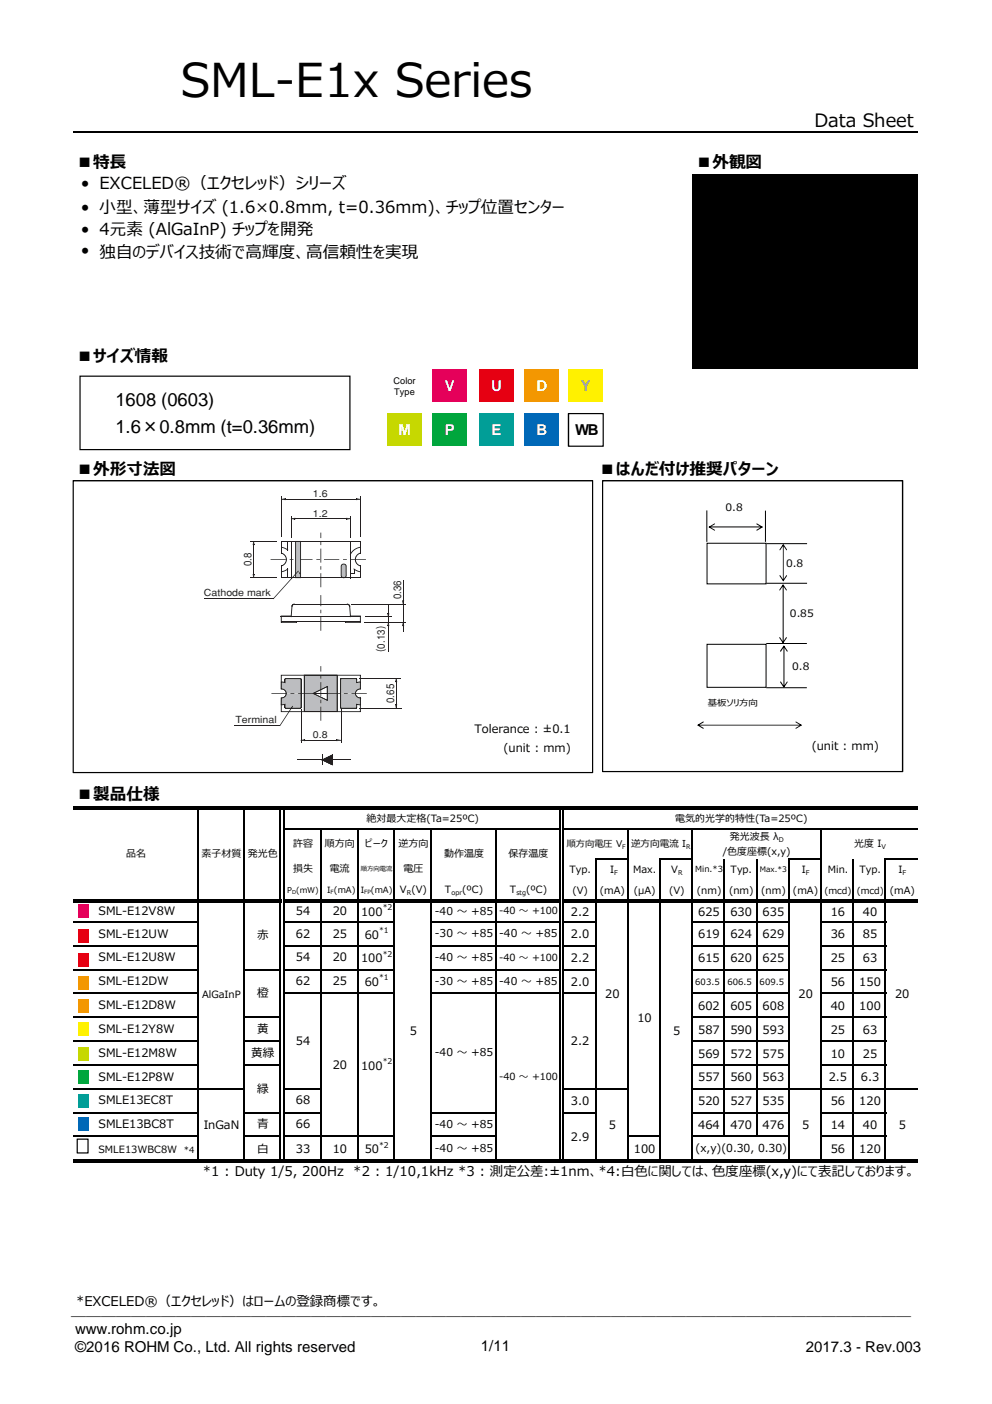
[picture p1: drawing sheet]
<svg xmlns="http://www.w3.org/2000/svg" width="210mm" height="297mm" viewBox="0 0 210 297" stroke-linecap="round" stroke-linejoin="round" font-family="sans-serif">
<path d="M146.5 37h47.7v41h-47.7zM15.5 170.6h178.7v.7h-178.7zM15.5 190.2h44v.7h-44zM59.9 190.2h58.8v.7h-58.8zM119 190.2h75.2v.7h-75.2zM15.5 245.3h178.7v.7h-178.7z" fill="#000"/>
<g fill="none" stroke="#000" stroke-width=".34">
<path d="M15.5 27.9h178.7M41.8 171.3v18.9M51.6 171.3v18.9M59.4 171.3v18.9M60.1 171.3v18.9M60.2 175.5h58.5M67.9 175.6v14.6M75.6 175.6v14.6M83.4 175.6v14.6M91.2 175.6v14.6M104.9 175.6v14.6M118.5 171.3v18.9"/>
<path d="M119.2 171.3v18.9M119.4 175.5h74.8M132.8 175.6v14.6M146.5 175.6v14.6M173.7 175.6v14.6M15.5 195.1h26.5M41.8 190.9v54.4M51.6 190.9v54.4M59.4 190.9v54.4M60.1 190.9v54.4M60.2 195.1h23.4M67.9 190.9v54.4"/>
<path d="M75.6 190.9v54.4M83.4 190.9v54.4M91.2 190.9v54.4M91.4 195.1h27.3M104.9 190.9v54.4M118.5 190.9v54.4M119.2 190.9v54.4M119.4 195.1h6.8M126 181.6v8.6M126 190.9v54.4M126.2 181.7h6.8M132.8 190.9v54.4"/>
<path d="M139.7 181.6v8.6M139.7 190.9v54.4M139.8 181.7h6.8M146.5 190.9v54.4M146.6 195.1h20.5M153.3 181.7v8.5M153.3 190.9v49.7M160.1 181.7v8.5M160.1 190.9v49.7M166.9 181.6v8.6M166.9 190.9v54.4M167.1 181.7h6.8"/>
<path d="M173.7 190.9v54.4M173.9 195.1h13.6M180.6 181.7v8.5M180.6 190.9v54.4M187.4 181.6v8.6M187.4 190.9v54.4M187.5 181.7h6.7M15.5 200.1h26.5M15.5 205.1h26.5M15.5 210.2h26.5M15.5 215.2h26.5M51.7 205.1h7.8"/>
<path d="M51.7 215.2h7.8M60.2 200.1h23.4M60.2 205.1h23.4M60.2 210.2h23.4M91.4 200.1h27.3M91.4 205.1h27.3M91.4 210.2h27.3M119.4 200.1h6.8M119.4 205.1h6.8M119.4 210.2h6.8M146.6 200.1h20.5M146.6 205.1h20.5"/>
<path d="M146.6 210.2h20.5M146.6 215.2h20.5M173.9 200.1h13.6M173.9 205.1h13.6M173.9 210.2h13.6M173.9 215.2h13.6M15.5 220.3h26.5M15.5 225.3h26.5M15.5 230.3h36.2M15.5 235.4h26.5M51.7 220.3h7.8M51.7 225.3h7.8"/>
<path d="M51.7 235.4h7.8M60.2 230.3h7.8M60.2 235.4h7.8M91.4 235.4h13.6M119.4 230.3h13.6M119.4 235.4h6.8M146.6 220.3h20.5M146.6 225.3h20.5M146.6 230.3h47.6M146.6 235.4h20.5M173.9 220.3h13.6M173.9 225.3h13.6"/>
<path d="M173.9 235.4h13.6M15.5 240.4h26.5M51.7 240.4h7.8M60.2 240.4h23.4M91.4 240.4h13.6M133 240.4h6.8M146.6 240.4h20.5M173.9 240.4h13.6"/>
</g>
<path d="M16.6 191.3h2.3v2.9h-2.3z" fill-rule="evenodd" fill="#e5005a"/>
<path d="M16.6 201.7h2.3v2.9h-2.3z" fill-rule="evenodd" fill="#e94709"/>
<path d="M16.6 206.5h2.3v2.9h-2.3z" fill-rule="evenodd" fill="#f39700"/>
<path d="M16.6 226.4h2.3v2.9h-2.3z" fill-rule="evenodd" fill="#00a040"/>
<path d="M16.6 231.4h2.3v2.9h-2.3z" fill-rule="evenodd" fill="#009e96"/>
<path d="M16.4 236.3h2.3v2.9h-2.3z" fill-rule="evenodd" fill="#005bac"/>
<path d="M16.6 196.6h2.3v2.9h-2.3z" fill-rule="evenodd" fill="#e60012"/>
<path d="M16.6 221.5h2.3v2.9h-2.3z" fill-rule="evenodd" fill="#cfdb00"/>
<path d="M16.6 216.2h2.3v2.9h-2.3z" fill-rule="evenodd" fill="#fff100"/>
<path d="M16.3 241h2.3v2.9h-2.3z" fill-rule="evenodd" fill="#fff"/>
<path d="M16.2 240.9h2.5v3.1h-2.5zM16.3 241.1l.2-.1v2.9l-.2-.1h2.3l-.1 .1v-2.9l.1 .1z" fill="#000"/>
<path d="M16.6 211.3h2.3v2.9h-2.3z" fill-rule="evenodd" fill="#f39700"/>
<path d="M15.5 101.7h109.9v61.7h-109.9z" fill-rule="evenodd" fill="#fff"/>
<path d="M15.4 101.6h110.1v61.9h-110.1zM15.6 101.7v61.7l-.1-.1h109.9l-.1 .1v-61.7l.1 .2h-109.9z" fill="#000"/>
<path d="M127.5 101.7h63.5v61.5h-63.5z" fill-rule="evenodd" fill="#fff"/>
<path d="M127.4 101.6h63.7v61.7h-63.7zM127.6 101.7v61.5l-.1-.1h63.5l-.2 .1v-61.5l.2 .2h-63.5z" fill="#000"/>
<path d="M16.9 79.6h57.1v15.5h-57.1z" fill-rule="evenodd" fill="#fff"/>
<path d="M16.8 79.5h57.4v15.7h-57.4zM16.9 79.7l.2-.1v15.5l-.2-.1h57.1l-.1 .1v-15.5l.1 .1z" fill="#000"/>
<path d="M91.5 78.2h7.4v6.9h-7.4z" fill-rule="evenodd" fill="#e5005a"/>
<path d="M101.3 78.2h7.4v6.9h-7.4z" fill-rule="evenodd" fill="#e60012"/>
<path d="M111 78.2h7.3v6.9h-7.3z" fill-rule="evenodd" fill="#f39700"/>
<path d="M120.3 78.2h7.3v6.9h-7.3z" fill-rule="evenodd" fill="#fff100"/>
<path d="M81.9 87.5h7.4v6.9h-7.4z" fill-rule="evenodd" fill="#c4d700"/>
<path d="M91.5 87.5h7.4v6.9h-7.4z" fill-rule="evenodd" fill="#00a73c"/>
<path d="M101.3 87.5h7.4v6.9h-7.4z" fill-rule="evenodd" fill="#009e96"/>
<path d="M111 87.5h7.3v6.9h-7.3z" fill-rule="evenodd" fill="#0068b7"/>
<path d="M120.3 87.5h7.3v6.9h-7.3z" fill-rule="evenodd" fill="#fff"/>
<path d="M120.2 87.4h7.5v7.1h-7.5zM120.3 87.6l.1-.1v6.9l-.1-.1h7.3l-.1 .1v-6.9l.1 .1z" fill="#000"/>
<g fill="#fff">
<path d="M59.6 130.3h1.9l.3-.3 .2-2.1 .4-.2h11l.4 .2 .3 2.1 .3 .3h1.8v1.3h-3.9v-.2h-8.7v.2h-4z"/>
<path d="M59.5 142.8h16.9v2.5a1.42 1.42 0 0 0-1.1 1.4 1.42 1.42 0 0 0 1.1 1.3v2.6h-16.9v-2.5a1.08 1.08 0 0 0 1-.7 1.43 1.43 0 0 0-1-2.2z"/>
<path d="M59.5 114.5h16.8v2.5a1.34 1.34 0 0 0-1.1 1.4 1.34 1.34 0 0 0 1.1 1.3v2.5h-16.8v-2.5a1.38 1.38 0 0 0 1.1-1.3 1.38 1.38 0 0 0-1.1-1.4z"/>
</g>
<path d="M64.4 142.9h7v7.6h-7z" fill="#bcbdc0"/>
<path d="M64.4 142.9h7v7.6h-7z" fill="none" stroke="#231f20" stroke-width=".21"/>
<path d="M67.8 130.5v3h.2v-3zM67.8 129v.7h.2v-.7zM67.8 125.9v2.4h.2v-2.4z" fill="#231f20"/>
<path d="M61.7 128.2v2.4M74.1 128.2v2.4" fill="none" stroke="#231f20" stroke-width=".39"/>
<g fill="#231f20">
<path d="M59.4 130.2h2.3v.2l-2.2-.1v1.4l3.3-.1v.2h-3.4z"/>
<path d="M74 130.2h2.4v1.6h-3.4v-.2l3.3 .1v-1.4l-2.3 .1z"/>
</g>
<path d="M77.2 130.3h5.6M77.2 131.7h5.6" fill="none" stroke="#231f20" stroke-width=".21"/>
<path d="M82.1 128.8h.1v.9h-.1z" fill="#231f20"/>
<path d="M82.2 132.3v5.6" fill="none" stroke="#231f20" stroke-width=".21"/>
<g fill="#231f20">
<path d="M82.1 130.3h.1v1.4h-.1z"/>
<path d="M82 132.3h.4v.2h-.4z"/>
<path d="M82.1 131.6h.1l.2 .8-.2 .1z"/>
<path d="M82.1 131.6h.2l-.2 .9-.1-.1z"/>
</g>
<path d="M82.2 131.7l.1 .7h-.3z" fill="#231f20"/>
<path d="M64.4 156.6h7M72.2 150.1v7.1" fill="none" stroke="#231f20" stroke-width=".21"/>
<g fill="#231f20">
<path d="M71.3 156.5l.8 .1-.8 .1z"/>
<path d="M63.7 156.6l.8-.1v.2z"/>
</g>
<g fill="#231f20">
<path d="M71.2 156.4h.2v.4h-.2z"/>
<path d="M71.2 156.7l.9-.2 .1 .2-1 .1z"/>
<path d="M71.2 156.4l1 .2-.1 .1-.9-.2z"/>
<path d="M64.4 156.4h.2v.4h-.2z"/>
<path d="M63.6 156.5l1 .2-.1 .1-.9-.1z"/>
<path d="M63.6 156.6l.9-.2 .1 .1-1 .2z"/>
<path d="M62.6 131.4h.2v.4h-.2z"/>
<path d="M73 131.4h.2v.4h-.2z"/>
<path d="M59.4 147.6h.2v3l-.1-.1 16.8 .1-.1-3h.2v3.1h-17z"/>
</g>
<path d="M62.2 127.8h11.4" fill="none" stroke="#231f20" stroke-width=".21"/>
<g fill="#231f20">
<path d="M61.8 127.9l.6-.2v.2l-.2-.1-.3 .2v.4l-.2-.1z"/>
<path d="M73.4 127.7l.5 .2 .2 .4-.2 .1v-.4l-.3-.2-.2 .1z"/>
</g>
<path d="M59.4 130.5h17M59.6 131.5h16.8M74.4 127.8h11.5M77.2 131.7h8.7" fill="none" stroke="#231f20" stroke-width=".21"/>
<path d="M85.2 126.3h.2v.9h-.2z" fill="#231f20"/>
<path d="M85.3 122.8v10.8" fill="none" stroke="#231f20" stroke-width=".21"/>
<g fill="#231f20">
<path d="M85.2 127.1h.2l-.1 .7z"/>
<path d="M85.3 131.7l.1 .7h-.2z"/>
</g>
<g fill="#231f20">
<path d="M85.1 127h.4l-.2 1.2-.2-1.1h.1l.1 .7 .1-.7-.2 .1z"/>
<path d="M85.3 131.3l.2 1.2h-.3v-.2l.2 .1-.1-.7-.1 .7-.1 .1z"/>
</g>
<path d="M72.1 143.7v6" fill="none" stroke="#231f20" stroke-width=".21"/>
<g fill="#231f20">
<path d="M75.4 146l.9-.3v.1h-.3l-.5 .2-.3 .7 .3 .7 .5 .2h.3v.1l-.6-.1-.5-.5v-.6z"/>
<path d="M75.4 144.4l.9-.2v.2l-.9 .1z"/>
<path d="M75.4 148.9l.9 .1v.2l-.8-.1z"/>
<path d="M75.4 148.9h.1v.8h-.1z"/>
</g>
<path d="M72.2 149.8h3.1M72.2 143.6h3.1" fill="none" stroke="#231f20" stroke-width=".21"/>
<g fill="#231f20">
<path d="M75.4 143.7h.1v.8h-.1z"/>
<path d="M75.2 143.5l.3 .1v.2z"/>
<path d="M75.2 149.8h.2v-.2h.1v.2l-.3 .1z"/>
<path d="M72 149.6l.3 .3-.2-.1z"/>
<path d="M72.1 143.6l.3-.1v.1h-.2l-.1 .2h-.1z"/>
</g>
<path d="M63.7 143.7v6" fill="none" stroke="#231f20" stroke-width=".21"/>
<g fill="#231f20">
<path d="M59.5 145.7l.7 .2 .4 .8-.3 .7-.7 .3-.2-.1h.4l.5-.2 .3-.7-.4-.7-.4-.2h-.3z"/>
<path d="M59.4 144.2l1 .2v.1l-1-.1z"/>
<path d="M59.4 149l1-.1v.1l-.8 .2z"/>
<path d="M60.2 148.9h.2v.8h-.2z"/>
</g>
<path d="M60.4 149.8h3.2M60.4 143.6h3.2" fill="none" stroke="#231f20" stroke-width=".21"/>
<g fill="#231f20">
<path d="M60.2 143.7h.2v.8h-.2z"/>
<path d="M60.3 143.6l.3-.1v.1h-.2v.2h-.2z"/>
<path d="M60.2 149.6l.4 .3-.3-.1z"/>
<path d="M63.4 149.8h.2v-.2h.2l-.1 .2-.3 .1z"/>
<path d="M63.4 143.5l.3 .1 .1 .2z"/>
<path d="M59.4 142.8h17v3h-.2v-2.9h.1h-16.8l.1 2.9h-.2z"/>
</g>
<path d="M74.4 127.8h8.4M77.2 130.3h5.6" fill="none" stroke="#231f20" stroke-width=".21"/>
<path d="M82.1 131h.1v.8h-.1z" fill="#231f20"/>
<path d="M82.2 127.8v2.6" fill="none" stroke="#231f20" stroke-width=".21"/>
<path d="M82 129.8h.3l-.1 .7z" fill="#231f20"/>
<path d="M82 129.8h.4v.1h-.4z" fill="#231f20"/>
<path d="M72.1 146.7h3.1a1.01 1.01 0 0 0 1.1 1v1.4l-.8-.1-.1 .8h-3.2l-.1-.1z" fill="#bcbdc0"/>
<g fill="#231f20">
<path d="M72 146.6h.2v3.2h3.1l.2-.1-.1-.8 .9 .2-.1-1.7 .3 .4-1.1-.3-.3-.9h.2v.4l.2 .4 .4 .2h.4l-.1 .1h.2v1.5l-.9-.2 .1 .7-.3 .2h-3.2l-.1-.2z"/>
<path d="M82.2 129.8h.2l-.2 .8h-.1z"/>
</g>
<path d="M59.5 147.7a1.01 1.01 0 0 0 1.1-1h3.1l-.1 3.1h-3.2l-.1-.8-.8 .1z" fill="#bcbdc0"/>
<g fill="#231f20">
<path d="M59.4 147.6l.3 .1 .6-.3 .2-.4v-.4h.2l-.4 .9-.4 .2h-.4v1.4l.9-.2v.9h3.2l.1-.1-.1-3.1h.2v3.2l-.3 .1h-3.1l-.2-.2 .1-.7-.9 .2z"/>
<path d="M82 129.8h.1l.2 .8h-.2z"/>
</g>
<path d="M72.1 143.6h3.3l.1 .8 .8-.1v1.5a.99 .99 0 0 0-1.1 .9h-3.1z" fill="#bcbdc0"/>
<path d="M72.1 143.6l3.3-.1 .2 .3h-.1v.6l.9-.2-.1 1.6h-.2l-.5 .1-.3 .5v.3h-.2h.2h-.2v-.1l.3-.6 .5-.3 .4 .1v-1.5l-.9 .2v-.9h-3.2l-.1 .1 .1 3.1h-.2z" fill="#231f20"/>
<path d="M59.5 144.3l.8 .1v-.7l.2-.1 3.2 .1v3h-3.1a1.01 1.01 0 0 0-1.1-1z" fill="#bcbdc0"/>
<path d="M59.4 144.2l.9 .2-.1-.7 .3-.2h3.1l.2 .2v3.1h-.2v-3.2h-3.1l-.2 .1 .1 .9-.1-.2-.8-.1v1.4h.4l.4 .3 .4 .8h-.2v-.4l-.4-.5-.4-.1h-.3z" fill="#231f20"/>
<path d="M68.2 159.6v2.3M70.3 159.7v2.2M62.9 160.8h11.3" fill="none" stroke="#231f20" stroke-width=".21"/>
<g fill="#231f20">
<path d="M68.1 160.7l2.2-1.1 .1 .2-2.3 1.1z"/>
<path d="M68.1 160.7l2.3 1.1-.1 .1-2.2-1.1z"/>
<path d="M68 160.8l2.3-1.1v.1l-2.1 1 2.1 1-.1-2.1 .2-.1v2.3z"/>
<path d="M67.9 160.8l2.5-1.2v1.2h-2.2v-.1l2.1 .1-.1-1.1 .1 .1-2.1 1z"/>
<path d="M67.9 160.7h2.5v1.2l-2.3-1.1 .1-.1 2.1 1.1v-1h-2.1z"/>
</g>
<path d="M68.2 160.8l2.1 1v-1zM68.2 160.8h2.1v-1.1z" fill-rule="evenodd" fill="#231f20"/>
<path d="M49.6 153.5h9.7" fill="none" stroke="#231f20" stroke-width=".21"/>
<g fill="#231f20">
<path d="M61.9 149.3l.1 .1-2.7 4.2-.2-.1z"/>
<path d="M61.9 149.4l-.2 .6 .2-.6-.4 .5 .2 .1-.2-.1z"/>
</g>
<path d="M61.9 149.4l-.2 .6-.2-.1z" fill="#231f20"/>
<path d="M75.9 149.8h9.1M75.9 143.5h8.9M83.8 143.8v6.1" fill="none" stroke="#231f20" stroke-width=".21"/>
<g fill="#231f20">
<path d="M83.8 143.5l.2 .8h-.3z"/>
<path d="M83.7 149.1h.3l-.2 .7z"/>
</g>
<g fill="#231f20">
<path d="M83.6 144.2h.4v.1h-.4z"/>
<path d="M83.8 143.5h.1l-.1 .8h-.2z"/>
<path d="M83.8 143.5h.1l.2 .8h-.2z"/>
<path d="M83.6 149h.4v.1h-.4z"/>
<path d="M83.6 149h.2l.1 .9h-.1z"/>
<path d="M83.9 149h.2l-.2 .9h-.1z"/>
<path d="M64.3 142.8h7.1v7.8h-7.1v-7.7h.2l-.1 7.6h7h-.1l.1-7.6h-7z"/>
</g>
<path d="M66.3 146.7l3 1.5v-1.5zM66.3 146.7h3v-1.4z" fill="#fff"/>
<g fill="#231f20">
<path d="M66.2 146.7l3.1-1.6v1.7h-.1l.1-1.5-3.1 1.5z"/>
<path d="M66.2 146.6l3.1 1.5-.1 .1v-1.6h.1v1.7l-3.1-1.6z"/>
<path d="M66.3 146.6v.2l3-.1v1.5l-3-1.6-.1 .2 3.2 1.5v-1.7zM66.2 146.6l.1 .2 3-1.5v1.4l-3-.1v.2h3.1v-1.7z"/>
<path d="M57.4 146.6v.2h3.3v-.2zM61.5 146.6v.2h.8v-.2zM63.1 146.6v.2h3.2v-.2zM67.1 146.6v.2h.8v-.2zM68.7 146.6v.2h3.3v-.2zM72.8 146.6v.2h.8v-.2zM74.4 146.6v.2h3.2v-.2z"/>
<path d="M67.8 149.5v3h.2v-3zM67.8 148v.8h.2v-.8zM67.8 144.3v3h.2v-3zM67.8 142.8v.8h.2v-.8zM67.8 140.9v1.2h.2v-1.2z"/>
<path d="M57.2 118.3v.2h3.3v-.2zM61.3 118.3v.2h.8v-.2zM62.9 118.3v.2h3.2v-.2zM66.9 118.3v.2h.8v-.2zM68.6 118.3v.2h3.2v-.2zM72.6 118.3v.2h.8v-.2zM74.2 118.3v.2h3.2v-.2z"/>
<path d="M67.8 121.3v2.9h.2v-2.9zM67.8 119.8v.7h.2v-.7zM67.8 116.1v2.9h.2v-2.9zM67.8 114.6v.7h.2v-.7zM67.8 112.7v1.1h.2v-1.1z"/>
</g>
<path d="M53.1 114.5h5.5M53.7 115.2v6.4M53.1 122.2h5.5M63.7 150.1v7.1" fill="none" stroke="#231f20" stroke-width=".21"/>
<g fill="#231f20">
<path d="M53.7 114.5l.1 .8h-.3z"/>
<path d="M53.5 121.5h.3l-.1 .7z"/>
</g>
<g fill="#231f20">
<path d="M53.5 115.2h.4v.1h-.4z"/>
<path d="M53.6 114.5h.1l.2 .8h-.2z"/>
<path d="M53.6 114.5h.1l-.1 .8h-.1z"/>
<path d="M53.5 121.4h.4v.2h-.4z"/>
<path d="M53.7 121.4l.2 .1-.2 .8h-.1z"/>
<path d="M53.5 121.4h.1l.1 .9h-.1z"/>
</g>
<path d="M59.6 105.1v8.5M60.3 105.6h15.2M76.2 105.1v8.5" fill="none" stroke="#231f20" stroke-width=".21"/>
<g fill="#231f20">
<path d="M75.4 105.5l.8 .1-.8 .1z"/>
<path d="M59.6 105.6l.7-.1v.2z"/>
</g>
<g fill="#231f20">
<path d="M75.4 105.4h.1v.4h-.1z"/>
<path d="M75.4 105.7l.9-.1v.1l-.9 .1z"/>
<path d="M75.4 105.4l.9 .2v.1l-.9-.1z"/>
<path d="M60.3 105.4h.1v.4h-.1z"/>
<path d="M59.5 105.6l.9 .1v.1l-.9-.1z"/>
<path d="M59.5 105.6l.9-.2v.2l-.9 .1z"/>
</g>
<path d="M61.6 109.2v4.4M62.3 109.7h11.1M74.1 109.2v4.4" fill="none" stroke="#231f20" stroke-width=".21"/>
<g fill="#231f20">
<path d="M73.4 109.6l.7 .1-.7 .2z"/>
<path d="M61.6 109.7l.8-.1v.3z"/>
</g>
<g fill="#231f20">
<path d="M73.3 109.6h.1v.3h-.1z"/>
<path d="M73.3 109.8l.9-.1v.1l-.9 .1z"/>
<path d="M73.3 109.5l.9 .2v.1l-.9-.1z"/>
<path d="M62.3 109.6h.2v.3h-.2z"/>
<path d="M61.6 109.7l.9 .1v.1l-.9-.1z"/>
<path d="M61.6 109.7l.9-.2v.2l-.9 .1z"/>
</g>
<path d="M62.5 114.5h1.1v7.7h-1.1z" fill="#bcbdc0"/>
<g fill="#231f20">
<path d="M62.4 114.5h1.3v3.9h-.2l.1-3.9-1.1 .1 .1-.1-.1 7.7h1.1l-.1-3.8h.2v3.9h-1.3z"/>
<path d="M74.6 116.5l1-.6 .7-.2v.1l-.4 .1-.8 .3-.7 .6-.2 .6-.2-.1z"/>
</g>
<path d="M59.6 114.4v2.7M76.2 114.5v2.6" fill="none" stroke="#231f20" stroke-width=".21"/>
<g fill="#231f20">
<path d="M60.8 114.5h.2v1.9h-.2z"/>
<path d="M59.5 115.7l.8 .2 .7 .4-.1 .2-.6-.5-.8-.1z"/>
</g>
<path d="M61.6 114.4v7.9M74.1 114.4v7.9" fill="none" stroke="#231f20" stroke-width=".21"/>
<path d="M72.3 119.5l.5-.2 .4 .3 .1 2.1a.54 .54 0 0 1-.5 .5 .54 .54 0 0 1-.6-.4v-2.1z" fill="#bcbdc0"/>
<g fill="#231f20">
<path d="M72.3 119.4l.3-.2 .4 .1 .3 .4-.1 .1v-.3l-.4-.2-.4 .1-.2 .3v2.1l.3 .4h.5l.3-.4-.2-2 .3-.1-.2 .1 .2 2-.2 .4-.4 .1h-.4l-.3-.5v-2.1z"/>
<path d="M59.5 120.9l.7-.1 .7-.5 .1 .1-1 .5-.5 .2z"/>
</g>
<path d="M59.5 122.2h16.8" fill="none" stroke="#231f20" stroke-width=".21"/>
<g fill="#231f20">
<path d="M74.8 120.3h.2v1h-.2z"/>
<path d="M74 121.2h1v.1h-1z"/>
<path d="M75.5 117.3l.8-.4v.2h-.3l-.5 .4-.3 .8 .2 .9 .5 .4 .4 .1v.1l-.7-.4-.4-.6-.1-.7z"/>
<path d="M74.9 120.3l.6 .4 .8 .2v.2l-1.1-.4-.4-.3z"/>
<path d="M59.5 116.9l.9 .5 .3 .9-.3 1-.9 .5-.1-.1 .5-.1 .4-.4 .3-.9-.3-.8-.5-.4h-.4z"/>
<path d="M60.8 120.3h.2v2h-.2z"/>
</g>
<path d="M59.5 114.5h16.8" fill="none" stroke="#231f20" stroke-width=".21"/>
<path d="M63.1 120.8l.5 .6-.2 .1z" fill="#231f20"/>
<path d="M63.1 120.7l.1 .1-5.3 6-.2-.1z" fill="#231f20"/>
<path d="M59.6 119.7v2.6M76.2 119.6v2.7M43.2 126.7h14.7" fill="none" stroke="#231f20" stroke-width=".21"/>
<g fill="#000">
<path d="M150.1 111.4h11.2v.2h-11.2zM149.9 111.5l1.4-.7-1.2 .8v-.2l1.2 .8zM160.1 110.8l1.4 .7-1.4 .7 1.1-.8v.2z"/>
<path d="M165.7 115.3v7.6h.1v-7.6zM165.7 115.1l-.7 1.3 .8-1.1h-.1l.8 1.1zM165 121.7l.7 1.3 .8-1.2-.1-.1-.7 1.1h.1z"/>
<path d="M165.6 123.8h.2v12.2h-.2zM165.7 123.6l.8 1.3-.9-1.1h.2l-.7 1.1h-.2zM164.9 134.9l.2-.1 .7 1.1h-.2l.8-1.1 .1 .2-.8 1.1z"/>
<path d="M165.8 136.7h.2v8.6h-.2zM165.9 136.5l.8 1.3h-.2l-.7-1.1h.1l-.6 1.1h-.2zM165.1 144.2h.2l.6 1.1h-.1l.7-1.1 .2 .1-.8 1.2z"/>
<path d="M147.7 153.3h21.8v.2h-21.8zM147.5 153.4l1.3-.7h.1l-1.2 .8v-.2l1.2 .8-.1 .1zM168.3 152.7l1.4 .7-1.4 .7 1.2-.8v.2z"/>
</g>
<path d="M149.6 108v6.6M149.6 114.9h12.5v8.6h-12.5zM162 108v6.6M162.2 115h8.6M149.6 136.3h12.5v9.1h-12.5zM162.1 123.4h8.7M162.1 136.1h8.6M162.1 145.5h8.6" fill="none" stroke="#000" stroke-width=".21"/>
<text font-size="9.9" x="38.2" y="20.4">SML-E1x Series</text>
<g font-size="3.9">
<text x="172.3" y="27">Data Sheet</text>
<text x="24.4" y="86">1608 (0603)</text>
<text x="24.4" y="91.6">1.6×0.8mm (t=0.36mm)</text>
</g>
<g font-size="3.5">
<text x="16.2" y="35.6">■特⻑</text>
<text x="147.2" y="35.6">■外観図</text>
<text x="17.1" y="40.1">• EXCELED®（エクセレッド）シリーズ</text>
<text x="17.1" y="45.2">• 小型、薄型サイズ (1.6×0.8mm, t=0.36mm)、チップ位置センター</text>
<text x="17.1" y="49.7">• 4元素 (AlGaInP) チップを開発</text>
<text x="17.1" y="54.1">• 独⾃のデバイス技術で⾼輝度、⾼信頼性を実現</text>
<text x="16.2" y="76.6">■サイズ情報</text>
<text x="16.2" y="100.5">■外形寸法図</text>
<text x="126.8" y="100.5">■はんだ付け推奨パターン</text>
<text x="16.2" y="169.3">■製品仕様</text>
</g>
<g font-size="3.2" fill="#fff">
<text x="94.1" y="82.8">V</text>
<text x="103.9" y="82.8">U</text>
<text x="113.5" y="82.8">D</text>
<text x="84.3" y="92.1">M</text>
<text x="94.1" y="92.1">P</text>
<text x="104" y="92.1">E</text>
<text x="113.5" y="92.1">B</text>
</g>
<text font-size="3.2" fill="#a6a6a6" x="122.9" y="82.8">Y</text>
<g font-size="3.2">
<text x="121.7" y="92.1">WB</text>
<text x="15" y="278.2">＿＿＿＿＿＿＿＿＿＿＿＿＿＿＿＿＿＿＿＿＿＿＿＿＿＿＿＿＿＿＿＿＿＿＿＿＿＿＿＿＿＿＿＿＿＿＿＿＿＿＿＿＿＿＿＿</text>
<text x="15.9" y="282.2">www.rohm.co.jp</text>
<text x="15.9" y="286.1">©2016 ROHM Co., Ltd. All rights reserved</text>
<text x="101.7" y="285.7">1/11</text>
<text x="170.5" y="286.1">2017.3 - Rev.003</text>
</g>
<g font-size="2.8">
<text x="42.9" y="248.8">*1 : Duty 1/5, 200Hz *2 : 1/10,1kHz *3 : 測定公差:±1nm、*4:⽩⾊に関しては、⾊度座標(x,y)にて表記しております。</text>
<text x="16.1" y="276.2">*EXCELED®（エクセレッド）はロームの登録商標です。</text>
</g>
<g font-size="2.5">
<text x="100.4" y="155.1">Tolerance : ±0.1</text>
<text x="106.6" y="159.2">(unit : mm)</text>
<text x="171.7" y="158.7">(unit : mm)</text>
<text x="20.9" y="193.6">SML-E12V8W</text>
<text x="62.6" y="193.6">54</text>
<text x="70.4" y="193.6">20</text>
<text x="76.4" y="193.8">100</text>
<text x="120.8" y="193.8">2.2</text>
<text x="147.7" y="193.8">625</text>
<text x="154.6" y="193.8">630</text>
<text x="161.4" y="193.8">635</text>
<text x="175.8" y="193.8">16</text>
<text x="182.6" y="193.8">40</text>
<text x="20.9" y="198.4">SML-E12UW</text>
<text x="20.9" y="203.4">SML-E12U8W</text>
<text x="54.4" y="198.6">赤</text>
<text x="62.6" y="203.4">54</text>
<text x="62.6" y="198.4">62</text>
<text x="70.4" y="203.4">20</text>
<text x="70.4" y="198.4">25</text>
<text x="76.4" y="203.6">100</text>
<text x="77.2" y="198.6">60</text>
<text x="120.8" y="198.5">2.0</text>
<text x="120.8" y="203.6">2.2</text>
<text x="147.7" y="198.5">619</text>
<text x="147.7" y="203.6">615</text>
<text x="154.6" y="198.5">624</text>
<text x="154.6" y="203.6">620</text>
<text x="161.4" y="198.5">629</text>
<text x="161.4" y="203.6">625</text>
<text x="175.8" y="198.5">36</text>
<text x="175.8" y="203.6">25</text>
<text x="182.6" y="198.5">85</text>
<text x="182.6" y="203.6">63</text>
<text x="20.9" y="208.4">SML-E12DW</text>
<text x="62.6" y="208.4">62</text>
<text x="70.4" y="208.4">25</text>
<text x="77.2" y="208.7">60</text>
<text x="120.8" y="208.6">2.0</text>
<text x="175.8" y="208.6">56</text>
<text x="181.8" y="208.6">150</text>
<text x="20.9" y="213.5">SML-E12D8W</text>
<text x="54.4" y="211">橙</text>
<text x="128.1" y="211.2">20</text>
<text x="147.7" y="213.7">602</text>
<text x="154.6" y="213.7">605</text>
<text x="161.4" y="213.7">608</text>
<text x="169" y="211.2">20</text>
<text x="175.8" y="213.7">40</text>
<text x="181.8" y="213.7">100</text>
<text x="189.4" y="211.2">20</text>
<text x="20.9" y="218.5">SML-E12Y8W</text>
<text x="54.4" y="218.5">⻩</text>
<text x="62.6" y="221.1">54</text>
<text x="86.7" y="218.9">5</text>
<text x="120.8" y="221.1">2.2</text>
<text x="134.9" y="216.3">10</text>
<text x="142.5" y="218.9">5</text>
<text x="147.7" y="218.7">587</text>
<text x="154.6" y="218.7">590</text>
<text x="161.4" y="218.7">593</text>
<text x="175.8" y="218.7">25</text>
<text x="182.6" y="218.7">63</text>
<text x="20.9" y="223.6">SML-E12M8W</text>
<text x="53.2" y="223.6">⻩緑</text>
<text x="70.4" y="226.1">20</text>
<text x="76.4" y="226.3">100</text>
<text x="147.7" y="223.7">569</text>
<text x="154.6" y="223.7">572</text>
<text x="161.4" y="223.7">575</text>
<text x="175.8" y="223.7">10</text>
<text x="182.6" y="223.7">25</text>
<text x="20.9" y="228.6">SML-E12P8W</text>
<text x="20.9" y="233.6">SMLE13EC8T</text>
<text x="54.4" y="231.1">緑</text>
<text x="62.6" y="233.6">68</text>
<text x="120.8" y="233.8">3.0</text>
<text x="147.7" y="233.8">520</text>
<text x="147.7" y="228.8">557</text>
<text x="154.6" y="233.8">527</text>
<text x="154.6" y="228.8">560</text>
<text x="161.4" y="233.8">535</text>
<text x="161.4" y="228.8">563</text>
<text x="175.3" y="228.8">2.5</text>
<text x="175.8" y="233.8">56</text>
<text x="181.8" y="233.8">120</text>
<text x="182.2" y="228.8">6.3</text>
<text x="20.9" y="238.7">SMLE13BC8T</text>
<text x="43.1" y="238.8">InGaN</text>
<text x="54.4" y="238.7">⻘</text>
<text x="62.6" y="238.7">66</text>
<text x="128.8" y="238.8">5</text>
<text x="147.7" y="238.8">464</text>
<text x="154.6" y="238.8">470</text>
<text x="161.4" y="238.8">476</text>
<text x="169.7" y="238.8">5</text>
<text x="175.8" y="238.8">14</text>
<text x="182.6" y="238.8">40</text>
<text x="190.2" y="238.8">5</text>
<text x="54.4" y="243.8">⽩</text>
<text x="62.6" y="243.8">33</text>
<text x="70.4" y="243.8">10</text>
<text x="77.2" y="244">50</text>
<text x="120.8" y="241.3">2.9</text>
<text x="134.1" y="244">100</text>
<text x="175.8" y="244">56</text>
<text x="181.8" y="244">120</text>
</g>
<g font-size="2.3" fill="#231f20">
<text x="53.2" y="119.8" transform="rotate(-90 53.2 119.8)">0.8</text>
<text x="84.9" y="126.8" transform="rotate(-90 84.9 126.8)">0.36</text>
<text x="81.2" y="137.9" transform="rotate(-90 81.2 137.9)">(0.13)</text>
<text x="83.4" y="148.7" transform="rotate(-90 83.4 148.7)">0.65</text>
</g>
<g font-size="2.3">
<text x="92" y="193.5">-40 〜 +85</text>
<text x="92" y="198.3">-30 〜 +85 -40 〜 +85</text>
<text x="92" y="203.4">-40 〜 +85</text>
<text x="92" y="208.4">-30 〜 +85 -40 〜 +85</text>
<text x="92" y="223.5">-40 〜 +85</text>
<text x="92" y="238.6">-40 〜 +85</text>
<text x="92" y="243.8">-40 〜 +85</text>
<text x="147.2" y="243.8">(x,y)(0.30, 0.30)</text>
</g>
<g font-size="2.2">
<text x="153.5" y="108.1">0.8</text>
<text x="166.3" y="120">0.8</text>
<text x="167.1" y="130.6">0.85</text>
<text x="167.6" y="141.7">0.8</text>
</g>
<g font-size="2.1" fill="#231f20">
<text x="66.2" y="105.2">1.6</text>
<text x="66.2" y="109.3">1.2</text>
<text x="43.1" y="126.1">Cathode mark</text>
<text x="49.8" y="153.1">Terminal</text>
<text x="66.2" y="156.1">0.8</text>
</g>
<g font-size="2.1">
<text x="77.6" y="173.9">絶対最大定格(Ta=25ºC)</text>
<text x="142.8" y="173.9">電気的光学的特性(Ta=25ºC)</text>
<text x="62" y="179.2">許容</text>
<text x="68.7" y="179.2">順方向</text>
<text x="77.3" y="179.2">ピーク</text>
<text x="84.3" y="179.2">逆方向</text>
<text x="154.4" y="177.6">発光波⻑ λ</text>
<text x="180.7" y="179.2">光度 I</text>
<text x="26.7" y="181.4">品名</text>
<text x="42.6" y="181.4">素子材質 発光⾊</text>
<text x="62" y="184.5">損失</text>
<text x="69.8" y="184.5">電流</text>
<text x="85.4" y="184.5">電圧</text>
<text x="94" y="181.4">動作温度</text>
<text x="107.6" y="181.4">保存温度</text>
<text x="120.5" y="184.7">Typ.</text>
<text x="129.1" y="184.7">I</text>
<text x="133.9" y="184.7">Max.</text>
<text x="142" y="184.7">V</text>
<text x="153" y="180.9">/⾊度座標(x,y)</text>
<text x="154.6" y="184.7">Typ.</text>
<text x="169.7" y="184.7">I</text>
<text x="175.1" y="184.7">Min.</text>
<text x="181.9" y="184.7">Typ.</text>
<text x="190.1" y="184.7">I</text>
<text x="84.6" y="188.9">V (V)</text>
<text x="94.1" y="188.9">T</text>
<text x="97.8" y="188.9">(ºC)</text>
<text x="107.9" y="188.9">T</text>
<text x="111.3" y="188.9">(ºC)</text>
<text x="121.1" y="189.1">(V)</text>
<text x="126.9" y="189.1">(mA)</text>
<text x="134.1" y="189.1">(μA)</text>
<text x="141.6" y="189.1">(V)</text>
<text x="147.4" y="189.1">(nm)</text>
<text x="154.3" y="189.1">(nm)</text>
<text x="161.1" y="189.1">(nm)</text>
<text x="167.8" y="189.1">(mA)</text>
<text x="188.3" y="189.1">(mA)</text>
<text x="105.6" y="193.5">-40 〜 +100</text>
<text x="105.6" y="203.3">-40 〜 +100</text>
<text x="42.8" y="211.1">AlGaInP</text>
<text x="105.6" y="228.6">-40 〜 +100</text>
<text x="20.8" y="243.8">SMLE13WBC8W</text>
</g>
<text font-size="2" x="133.5" y="179.2">逆方向電流 I</text>
<g font-size="1.9">
<text x="83.3" y="81.2">Color</text>
<text x="83.4" y="83.5">Type</text>
<text x="149.8" y="149.4">基板ソリ方向</text>
<text x="119.9" y="179.2">順方向電圧 V</text>
<text x="174.5" y="189.1">(mcd) (mcd)</text>
</g>
<g font-size="1.8">
<text x="147.1" y="184.6">Min.*3</text>
<text x="69.2" y="188.9">I (mA)</text>
<text x="76.3" y="188.9">I</text>
<text x="78.5" y="188.9">(mA)</text>
<text x="147.1" y="208.4">603.5</text>
<text x="153.9" y="208.4">606.5</text>
<text x="160.7" y="208.4">609.5</text>
<text x="38.9" y="243.8">*4</text>
</g>
<g font-size="1.7">
<text x="60.8" y="188.9">P (mW)</text>
<text x="80.2" y="197.4">*1</text>
<text x="81" y="192.6">*2</text>
<text x="81" y="202.4">*2</text>
<text x="80.2" y="207.4">*1</text>
<text x="81" y="225">*2</text>
<text x="80.2" y="242.8">*2</text>
</g>
<text font-size="1.6" x="160.8" y="184.5">Max.*3</text>
<g font-size="1.4">
<text x="145.2" y="179.6">R</text>
<text x="164.8" y="178.1">D</text>
<text x="186.5" y="179.6">V</text>
<text x="76.3" y="184.2">順方向電流</text>
<text x="130" y="185.1">F</text>
<text x="143.5" y="185.1">R</text>
<text x="170.5" y="185.1">F</text>
<text x="191" y="185.1">F</text>
<text x="86.1" y="189.3">R</text>
<text x="95.5" y="189.3">opr</text>
<text x="109.3" y="189.3">stg</text>
</g>
<text font-size="1.3" x="131.7" y="179.6">F</text>
<g font-size="1.2">
<text x="69.9" y="189.2">F</text>
<text x="77" y="189.2">FP</text>
</g>
<text font-size="1.1" x="61.8" y="189.2">D</text>
</svg>
